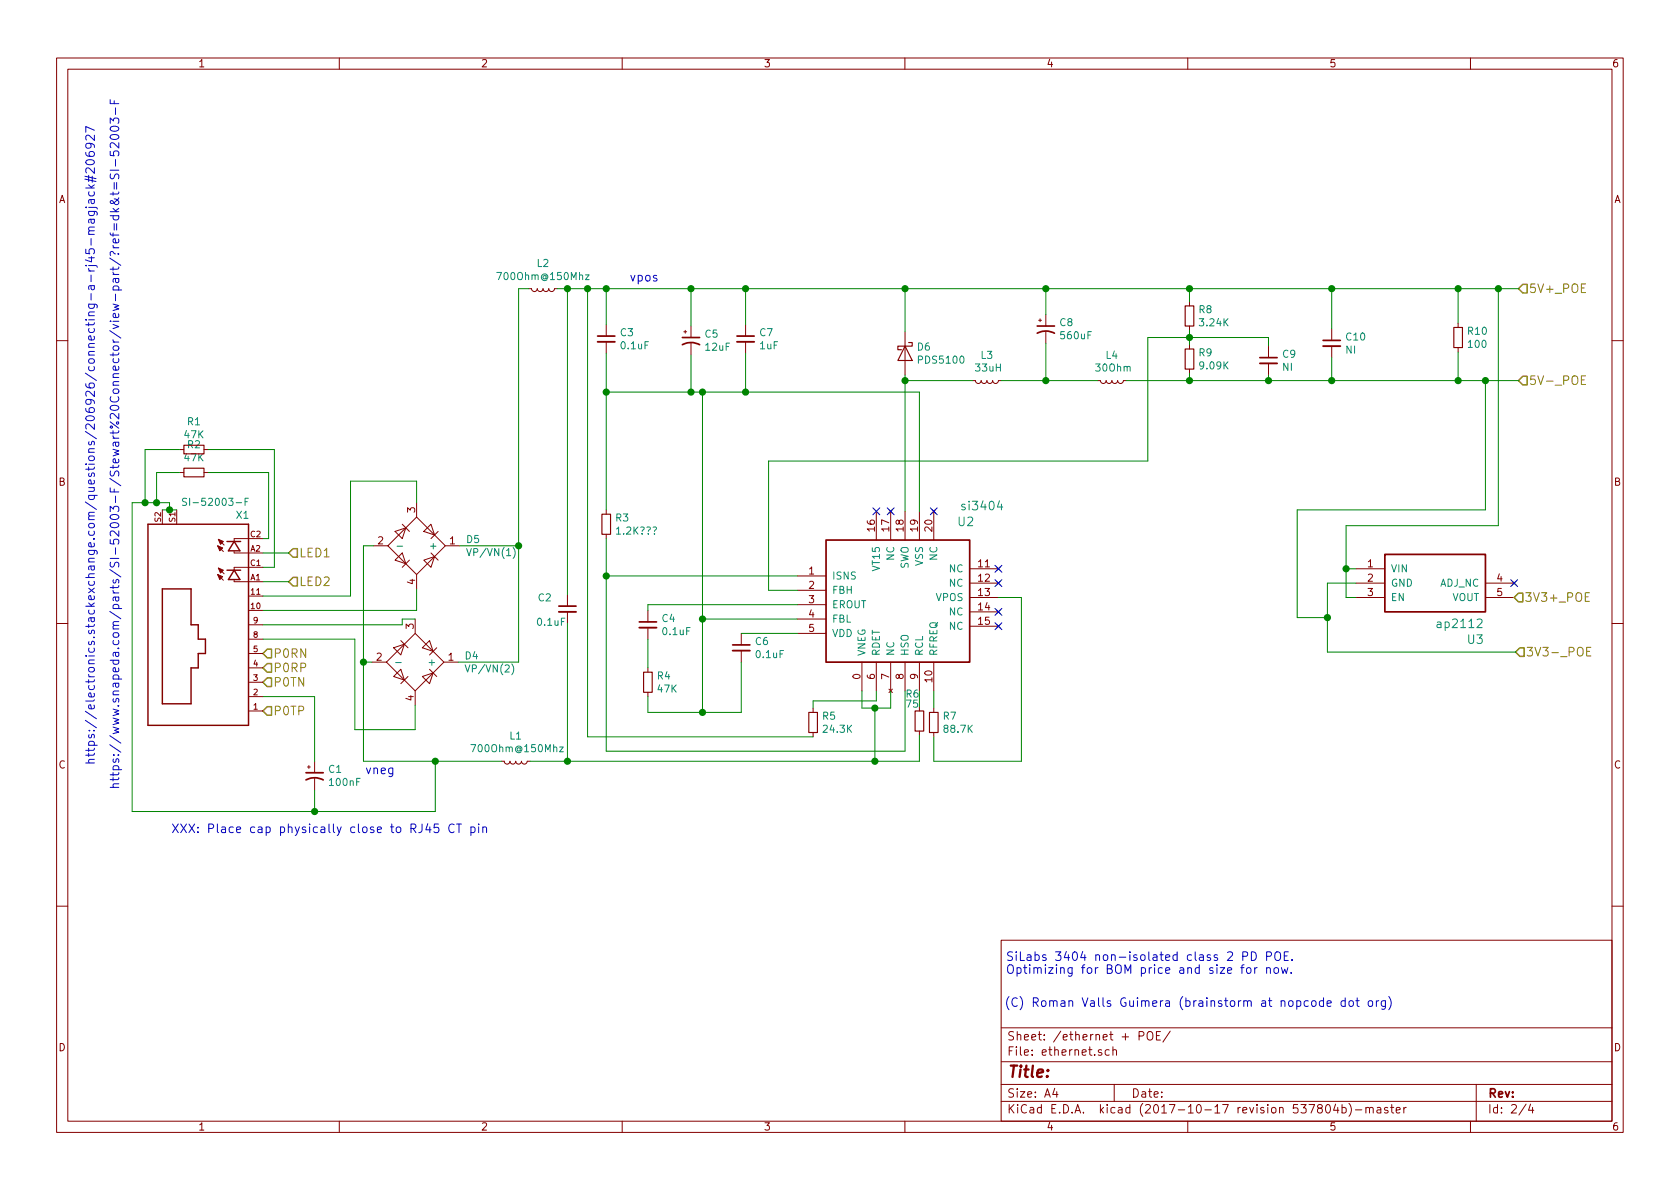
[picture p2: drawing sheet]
<svg xmlns="http://www.w3.org/2000/svg" width="297mm" height="210mm" viewBox="0 0 297 210" stroke-linecap="round" stroke-linejoin="round" font-family="sans-serif">
<g fill="none" stroke="#840000" stroke-width=".18">
<path d="M10 10.3h277v189.9h-277zM12 12.2h273v186.1h-273zM60 10.3v1.9M110 10.3v1.9M160 10.3v1.9M210 10.3v1.9M260 10.3v1.9M93.5 51h.5l.1 .4 .3 .2 .4-.1 .2-.5 .1 .4 .3 .2 .4-.1 .2-.5 .1 .4 .3 .2 .4-.1 .2-.5 .1 .4 .4 .2 .3-.1 .2-.5h.6M107.2 57.4v2M120.9 58.7h.5M121.2 58.4v.5M122.2 57.7v2"/>
<path d="M131.8 57.4v2M160 58.7v7.6M183.6 56.6h.5M183.9 56.4v.5M184.9 55.6v2.1M184.9 58.7v2M210.3 53.3v.8M210.3 57.7v.7M235.5 58.2v2M257.8 57.1v.8M10 60.2h2M31.7 79.5h.8"/>
<path d="M36.1 79.5h.7M107.2 60.4v2.1M122.2 60.7v2M131.8 60.4v2.1M172 67.3h.5l.1 .3 .3 .2 .4-.1 .2-.4 .1 .3 .3 .2 .4-.1 .2-.4 .1 .3 .3 .2 .4-.1 .2-.4 .1 .3 .3 .2 .4-.1 .2-.4h.5M194.1 67.3h.5l.1 .3 .3 .2 .4-.1 .2-.4 .1 .3 .3 .2 .4-.1 .2-.4 .1 .3 .3 .2 .4-.1 .2-.4 .1 .3 .3 .2 .4-.1 .2-.4h.5M210.3 61v.7M210.3 65.3v.7M224.3 61.2v2M224.3 64.3v2M235.5 61.2v2M257.8 61.5v.7"/>
<path d="M285 60.2h2M28.7 90.2v2.5M31.2 90.2v2.5M31.7 83.6h.8M36.1 83.6h.7M38.5 96.5l1 1M38.6 95.4l1 1M41.4 97.5v.3h5.1M46.5 95.2h-5.1v.4M66 96.5h2.6M69.8 94l2-.7-.7 1.9zM69.8 99.1l1.3-1.3 .7 1.9z"/>
<path d="M71.1 92.7l1.3 1.3M72.4 99.1l-1.3 1.2M73.7 91.4l5 5.1-5 5.1-5.1-5.1zM73.7 88.9v2.5M74.9 94l1.3-1.3 .6 1.9zM74.9 99.1l1.9-.7-.6 1.9zM76.2 97.8l1.3 1.3M77.5 94l-1.3 1.2M78.7 96.5h2.6M107.2 90.2v.7M107.2 94.5v.7M154.9 90.4v5.1"/>
<path d="M157.2 90.1l.6 .6M157.5 90.4v5.1M157.8 90.1l-.6 .6M160 90.4v5.1M162.6 90.4v5.1M164.8 90.1l.6 .6M165.1 90.4v5.1M165.4 90.1l-.6 .6M10 110.3h2M38.5 101.6l1 1M38.6 100.5l1 1M41.4 102.6v.3h5.1"/>
<path d="M43.9 118.1h2.6M43.9 115.6h2.6M43.9 113h2.6M43.9 110.5h2.6M43.9 107.9h2.6M43.9 105.4h2.6M46.5 100.3h-5.1v.4M65.8 117.1h2.5M69.6 114.5l1.9-.6-.6 1.9zM69.6 119.6l1.3-1.2 .6 1.9zM70.9 113.3l1.2 1.2M72.1 119.6l-1.2 1.3"/>
<path d="M73.4 112l5.1 5.1-5.1 5.1-5.1-5.1zM73.4 109.5v2.5M73.7 101.6v2.5M74.7 114.5l1.2-1.2 .7 1.9zM74.7 119.6l1.9-.6-.7 1.9zM75.9 118.4l1.3 1.2M77.2 114.5l-1.3 1.3M78.5 117.1h2.5M100.3 105.2v2M100.3 108.2v2M114.6 107.9v2.1M114.6 111v2"/>
<path d="M114.6 118.1v.8M131.1 112v2M131.1 115.1v2M141 101.8h5M141 104.4h5M141 106.9h5M141 109.5h5M141 112h5M152.4 117.1v5.1M154.9 117.1v5.1M157.5 117.1v5.1M160 117.1v5.1"/>
<path d="M162.6 117.1v5.1M165.1 117.1v5.1M171.4 100.6h5.1M171.4 103.1h5.1M171.4 105.7h5.1M171.4 108.2h5.1M171.4 110.7h5.1M176.2 100.3l.6 .6M176.2 102.8l.6 .6M176.2 107.9l.6 .6M176.2 110.4l.6 .6M176.8 100.3l-.6 .6"/>
<path d="M176.8 102.8l-.6 .6M176.8 107.9l-.6 .6M176.8 110.4l-.6 .6M239.8 100.6h5.1M239.8 103.1h5.1M239.8 105.7h5.1M262.6 103.1h5.1M262.6 105.7h5.1M267.4 102.8l.6 .6M268 102.8l-.6 .6M285 110.3h2M43.9 125.7h2.6"/>
<path d="M43.9 123.2h2.6M43.9 120.6h2.6M54.4 135.6h.5M54.6 135.4v.5M55.6 134.6v2M55.6 137.7v2M73.4 122.2v2.5M88.6 134.6h.6l.1 .3 .3 .2 .4-.1 .2-.4 .1 .3 .3 .2 .4-.1 .2-.4 .1 .3 .3 .2 .4-.1 .2-.4 .1 .3 .3 .2 .4-.1 .2-.4h.5M114.6 122.4v.8M143.8 125.2v.8M143.8 129.5v.8M157.2 121.9l.6 .6"/>
<path d="M157.8 121.9l-.6 .6M162.6 129.3v.7M165.1 125.2v.8M165.1 129.5v.8M10 160.2h2M177 166.3h108v32h-108zM285 160.2h2M60 198.3v1.9M110 198.3v1.9M160 198.3v1.9M177 194.8h108M177 191.8h108"/>
<path d="M177 187.8h108M177 181.8h108M186.5 192.5l-.4 1h1M186.8 193v1M194.8 185.7a.37 .37 0 0 0-.6 .1l.1 .2 .5 .2v.1l-.2 .3-.4-.1M196.1 185.7l-.4-.1-.3 .3 .1 .6 .2 .1 .4-.1M196.8 185.7a.37 .37 0 0 1 .6 .1v.8M196.8 185.1v1.5M197 191.8v3M201.4 183.2l.7-.1 .2-.2-.1-.3-.2-.2h-.6v1.5M202.9 182.6l.3-.2a.53 .53 0 0 1 .6 .5v.5a.51 .51 0 0 1-.8 .4 1.05 1.05 0 0 1-.1-1.2zM204.5 183.1h.5"/>
<path d="M205.2 182.4h-.7v1.5h.7M206.9 182.3l-1.3 2M210 198.3v1.9M233.2 196l-.3-.3 .1-.2 .2-.2 .5 .1 .1 .2-.1 .2-.6 .2a.48 .48 0 0 0-.1 .7l.2 .1 .5-.1a.48 .48 0 0 0-.2-.7M234.5 195.5l.2-.2a.81 .81 0 0 1 .6 .6 .81 .81 0 0 1-.3 .8l-.1 .1a.79 .79 0 0 1-.4-1.3zM236.1 195.2l-.3 1.1h.9M236.5 195.8v1M237.3 195.9l.4-.1 .3 .3-.1 .6-.2 .1-.4-.1M237.3 195.3v1.5M238.5 195.1a1.71 1.71 0 0 1 0 2.3M239.6 196.3h1.2M241.5 196l.2-.2 .4 .1v.9"/>
<path d="M241.5 195.8v1M242.1 196a.36 .36 0 0 1 .4-.2 .36 .36 0 0 1 .3 .2v.8M243.5 195.9h.6v.9M244.1 196.2l-.5 .1a.29 .29 0 0 0-.2 .2 .29 .29 0 0 0 .2 .3l.5-.1M245.4 195.9a.37 .37 0 0 0-.6 .1l.1 .3 .5 .1v.1l-.2 .3-.4-.1M245.9 195.8h.5M246.1 195.3v1.3l.3 .2M246.9 196.3l.7-.1-.1-.3-.4-.1-.2 .2v.7h.6M248.2 195.8v1M248.6 195.8l-.4 .3M260 198.3v1.9M261 191.8v6.5"/>
<path d="M269.8 195.2l-1.2 2M270.6 195.2l-.3 1.1h.9M271 195.8v1"/>
</g>
<path d="M269.2 50.3h.8v1.5h-.8l-.7-.8zM269.2 66.5h.8v1.6h-.8l-.7-.8zM51.8 97h.8v1.5h-.8l-.7-.7zM47.2 114.8h.8v1.5h-.8l-.7-.7zM47.2 117.3h.8v1.6h-.8l-.7-.8zM47.2 119.9h.8v1.5h-.8l-.7-.8zM51.8 102.1h.8v1.5h-.8l-.7-.7zM268.5 104.9h.7v1.5h-.7l-.8-.7zM268.7 114.5h.8v1.6h-.8l-.7-.8zM47.2 125h.8v1.5h-.8l-.7-.8z" fill="none" stroke="#848400" stroke-width=".25"/>
<path d="M280.3 50.2h-.7v1.5h.7M279.6 67.2h.5M280.3 66.5h-.7v1.5h.7M280.3 105.5h.5M280.5 115.2h.6M281 104.8h-.7v1.5h.7M281.3 114.5h-.8v1.5h.8" fill="none" stroke="#848400" stroke-width=".18"/>
<g fill="none" stroke="#840000" stroke-width=".3">
<path d="M105.7 59.4h3M120.6 59.7h3.1M130.3 59.4h3M183.4 58.9a3.2 3.2 0 0 1 3 0M183.4 57.7h3M120.6 61a3.2 3.2 0 0 1 3.1 0M222.8 63.2h3M233.9 60.2h3.1M146 95.5h25.4v21.6h-25.4zM244.9 98h17.7v10.2h-17.7zM98.8 107.2h3.1M113 110h3.1"/>
<path d="M129.5 114h3.1M54.1 137.9a3.2 3.2 0 0 1 3 0M54.1 136.6h3"/>
</g>
<g fill="none" stroke="#0000c2" stroke-width=".18">
<path d="M19.5 17.6v.7h1.5M20.2 17.8v.5M20.4 19.1v1.1M15 31.7l2 .4M15 31.2l2 .4M15.2 36.7h.1M15.2 26.9a.59 .59 0 0 0 .6 .8l.7-.1a.48 .48 0 0 0 0-.7l-.5-.1-.2 .1-.1 .5 .3 .3M15.2 33.2h1.5M15.3 28.4a.84 .84 0 0 1 1.4 .3 .93 .93 0 0 1-1.5 0zM15.7 37.4h1.2l.3 .3-.1 .3M15.7 36.7h1.3l.2 .3M15.7 32.7l.6 .5"/>
<path d="M15.7 31v1.1M15.7 37.4v.4l.1 .2h.7a.48 .48 0 0 0 .1-.6M15.7 33.9v.4l.1 .3h.7a.48 .48 0 0 0 .1-.7M15.8 25.3l.3 .3-.1 .5-.2 .1-.6-.1v-.5l.1-.2a1.06 1.06 0 0 1 1.4 .4v.3M16 38.8l.1 .5a.31 .31 0 0 0 .3 .2 .31 .31 0 0 0 .3-.2l-.1-.5M16 35.3l.1 .5a.3 .3 0 0 0 .3 .2 .3 .3 0 0 0 .3-.2l-.1-.5M16.3 31.2v1M16.7 38.8h-1v.6M16.7 35.3l-1 .1v.5M16.7 29.7v1l-1.1-1-.3 .1-.1 .2 .1 .6M16.7 23.9v.9l-1.1-.9-.3 .1-.1 .2 .1 .6M16.7 23l-1.5-.6v1"/>
<path d="M16.7 32.7l-.6 .4M19.5 26.8v.7l.7 .1-.1-.2v-.6l.2-.1 .6 .1 .1 .2v.4l-.1 .2M19.5 21.8v-.9l.6 .5 .1-.5h.7l.1 .3v.4l-.1 .2M19.5 38.1h1.5M19.5 37.4h1.5M19.5 30.1h1.5M19.6 30.8l-.1 .5 .1 .2h.5l.2-.6 .4-.1 .3 .2-.1 .6M19.6 23.9l.8-.1 .5 .1 .1 .2a.87 .87 0 0 1-1.5 .2zM19.6 22.5a.84 .84 0 0 1 1.4 .3 .93 .93 0 0 1-1.5 0zM20 34v.5M20 36.8l.6 .6M20.1 38.1l-.1 .5 .1 .2h.8a.48 .48 0 0 0 0-.7"/>
<path d="M20.2 32.3v1.1M20.2 39.5v1.2M20.4 28.2v1.2M20.6 32.3v1.1M20.6 39.5v1.2M21 35a1.98 1.98 0 0 1-1.3 1l-.2-.3 .3-.2 .5 .5a.41 .41 0 0 0 .6 .1 .41 .41 0 0 0 0-.6l-.3-.3h-.4M21 34l-.2 .3h-1.3M21 25.2v1l-1.1-1-.3 .1-.1 .2 .1 .6M21 36.8l-.6 .5M15.2 47h.1M15.2 44.1v.7l.7 .1-.2-.3 .1-.5 .2-.1 .5 .1 .2 .2v.3l-.2 .3M15.7 47.5v.3l.3 .1"/>
<path d="M15.7 47h1.3l.2 .3M15.7 45.6h1M15.7 41.4h1M16.1 42.2v1.2M16.2 45.4v.9l-1.1-.4M16.7 40.8l-1 .1v.3l.1 .2M16.7 40.2h-1v.4l.2 .2M19.5 41.2l.2 .4h1.3M20 43.4l.3 .4M20 43.8h1M20 41.2v.6M20.4 44.9l-.4-.4a.31 .31 0 0 0-.5 .2l.1 .5"/>
<path d="M20.9 44.9h.1M20.9 42.3l.1 .4-.2 .2h-.7v-.6l.2-.1 .2 .7M75.6 145.6l-.3 1.1h.9M76 146.2v1M77.5 145.7h-.7l-.1 .7 .3-.1h.5l.1 .3-.1 .5-.2 .1h-.3l-.3-.1M80.3 145.8a.62 .62 0 0 0-.8 0 .62 .62 0 0 0-.2 .8 .56 .56 0 0 0 .3 .6 .56 .56 0 0 0 .7-.1M80.7 145.7h.9M81.2 145.7v1.5M83.3 146.3l.4-.1 .2 .1v.8a.48 .48 0 0 1-.6 .1M83.3 146.2v1.5M84.6 145.7v.1M84.6 146.2v1"/>
<path d="M85.4 146.3a.37 .37 0 0 1 .6 .1v.8M85.4 146.2v1M219.4 171.1h.6M219.7 169.1l.8-.1 .1-.2-.1-.4-.2-.1h-.6v1.5M220 170.6l-.4 .2v1.3M220.5 171.2l.2-.1 .4 .1 .1 .6-.1 .3h-.4l-.2-.1zM221.3 168.3a.77 .77 0 0 1 .8 .8 .77 .77 0 0 1-.8 .7zM221.8 171.1v1M222.3 171.1l-.5 .3M224 169.1l.7-.1 .1-.2-.1-.4-.2-.1h-.5v1.5M224 171.2l.2-.1 .3 .1 .1 .9M224 171.1v1"/>
<path d="M225.3 171.2l.3-.1 .4 .1 .1 .6-.2 .3h-.3l-.3-.1zM225.5 168.5l.3-.2a.53 .53 0 0 1 .6 .5v.5a.51 .51 0 0 1-.8 .5 1.14 1.14 0 0 1-.1-1.3zM226.6 171.1l.2 1 .4-.7 .2 .7 .3-1M227.1 169h.5M227.8 168.3h-.7v1.5h.7M228.3 172v.1M228.4 169.7v.1M234 177h-.4l-.3 .2v.5l.1 .2h.6M234 176.4v1.6M234.6 177.5l.8-.2-.1-.3h-.4l-.3 .2 .1 .7h.6M237.8 177h-.4l-.2 .1v.7a.48 .48 0 0 0 .6 .1M237.8 176.4v1.6"/>
<path d="M238.6 177.1l.4-.1 .3 .2v.5l-.3 .3-.4-.1-.1-.2zM239.7 177h.6M240 176.4v1.3l.3 .3M242 177.1l.2-.1 .4 .1 .1 .6-.1 .2-.4 .1-.2-.2zM243.4 177v1M243.8 177l-.4 .2M245 177v1.2l-.3 .3-.4-.1M245 177h-.5l-.2 .1v.7a.48 .48 0 0 0 .7 .1M245.5 176.2a1.78 1.78 0 0 1 0 2.4"/>
</g>
<path d="M26.2 92.7h17.7v35.6h-17.7zM40.1 95.8h2.4M41.4 95.8l1 1.6h-2zM28.7 104.1h5.1v6.4h1.3v2.5h1.2v2.6h-1.2v2.5h-1.3v6.4h-5.1zM40.1 100.8h2.4M41.4 100.8l1 1.7h-2z" fill="none" stroke="#840000" stroke-width=".25"/>
<g fill="#840000" stroke="#840000" stroke-width=".18">
<path d="M38.5 101.6l.9 .4-.5 .5z"/>
<path d="M38.6 100.5l.9 .3-.5 .5z"/>
<path d="M38.5 96.5l.9 .4-.5 .5z"/>
<path d="M38.6 95.4l.9 .4-.5 .5z"/>
</g>
<path d="M87.8 48.2h.9l-.6 1.2M103.5 48.6h.7l-.7 .8h.7M33 88.2l-.5-.1-.2 .1v.4l.6 .2 .1 .3-.3 .3-.4-.1M43.3 88.7h.4M43.9 88.1h-.6v1.3M70.2 96.6h1M82.5 97l.4 1.3 .4-1.3M70 117.2h.9M82.2 117.6l.5 1.2 .4-1.2M83.3 131.7h.8l-.5 1.2M98.9 132.1h.7l-.7 .8h.7" fill="none" stroke="#008484" stroke-width=".18"/>
<path d="M105.7 60.4h3M130.3 60.4h3M222.8 64.3h3M233.9 61.2h3.1M98.8 108.2h3.1M113 111h3.1M129.5 115.1h3.1" fill="none" stroke="#840000" stroke-width=".33"/>
<path d="M209.5 54.1h1.6v3.6h-1.6zM257 57.9h1.6v3.6h-1.6zM32.5 78.7h3.6v1.6h-3.6zM160 61.2l1.3 2.5h-2.6zM160.7 60.6h.6v.6h-2.6v.6h.7M209.5 61.7h1.6v3.6h-1.6zM32.5 82.8h3.6v1.5h-3.6zM106.4 90.9h1.5v3.6h-1.5zM113.8 118.9h1.5v3.5h-1.5zM143 126h1.5v3.5h-1.5zM161.8 125.7h1.5v3.6h-1.5zM164.3 126h1.6v3.5h-1.6z" fill="none" stroke="#840000" stroke-width=".2"/>
<g fill="none" stroke="#000084" stroke-width=".18">
<path d="M154.3 89.8l1.2 1.2M155.5 89.8l-1.2 1.2M156.9 89.8l1.2 1.2M158.1 89.8l-1.2 1.2M164.5 89.8l1.2 1.2M165.7 89.8l-1.2 1.2M175.9 100l1.2 1.2M177.1 100l-1.2 1.2M175.9 102.5l1.2 1.2M175.9 107.6l1.2 1.2M175.9 110.1l1.2 1.2M177.1 102.5l-1.2 1.2"/>
<path d="M177.1 107.6l-1.2 1.2M177.1 110.1l-1.2 1.2M267.1 102.5l1.2 1.2M268.3 102.5l-1.2 1.2"/>
</g>
<g fill="none" stroke="#008400" stroke-width=".18">
<path d="M93.5 51h-1.8v66.1h-10.7M98.6 51h169.9M100.3 51v54.2M103.9 51v79.3h39.9M107.2 51v6.4M122.2 51v6.7M131.8 51v6.4M160 51v7.7M184.9 51v4.6M210.1 59.7h-7.2v21.8h-67v22.9h5.1M210.3 51v2.3M210.3 58.4v2.6"/>
<path d="M210.3 59.7h14v1.5M235.5 51v7.2M257.8 51v6.1M264.9 51v42h-26.9v12.7h1.8M31.7 79.5h-6v9.4M36.8 79.5h11.7v20.8h-2M107.2 62.5v27.7M107.2 69.3h55.4v21.1M122.2 62.7v6.6M124.2 69.3v56.7M131.8 62.5v6.8M160 66.3v24.1"/>
<path d="M160 67.3h12M177 67.3h17.1M184.9 60.7v6.6M199.1 67.3h69.4M210.3 66v1.3M224.3 66.3v1M235.5 63.2v4.1M257.8 62.2v5.1M262.6 67.3v22.9h-33.2v19h5.3M28.7 90.2h2.5M30 90.2v-1.3h-6.6v54.6h53.6v-8.9M31.7 83.6h-4v5.3"/>
<path d="M36.8 83.6h10.7v11.6h-1M46.5 97.8h4.6M66 96.5h-1.7v38.1h24.3M73.7 88.9v-3.8h-11.7v20.3h-15.5M81.3 96.5h10.4M107.2 95.2v37.6h52.8v-10.6M46.5 113h16.2v16h10.7v-4.3M46.5 102.9h4.6M64.3 117.1h1.5M73.4 109.5h-2.3v1h-24.6M73.7 104.1v3.8h-27.2M100.3 110.2v24.4"/>
<path d="M107.2 101.8h33.8M114.6 113v5.1M124.2 109.5h16.8M131.1 117.1v8.9h-16.5v-2.8M131.1 112h9.9M141 106.9h-26.4v1M176.5 105.7h4.1v28.9h-15.5v-4.3M238 100.6h1.8M239.8 103.1h-5.1v12.2h33.3M46.5 123.2h9.1v11.4M55.6 139.7v3.8M152.4 122.2v3h5.1v-3"/>
<path d="M154.7 125.2v9.4M154.9 122.2v1.7h-11.1v1.3M162.6 130v4.6h-68.9M162.6 122.2v2.8M165.1 122.2v3"/>
</g>
<g fill="#008400" stroke="#008400" stroke-width=".25">
<circle cx="64.3" cy="117.1" r=".51"/>
<circle cx="91.7" cy="96.5" r=".51"/>
<circle cx="100.3" cy="134.6" r=".51"/>
<circle cx="100.3" cy="51" r=".51"/>
<circle cx="154.7" cy="134.6" r=".51"/>
<circle cx="154.7" cy="125.2" r=".51"/>
<circle cx="107.2" cy="51" r=".51"/>
<circle cx="122.2" cy="51" r=".51"/>
<circle cx="131.8" cy="51" r=".51"/>
<circle cx="122.2" cy="69.3" r=".51"/>
<circle cx="131.8" cy="69.3" r=".51"/>
<circle cx="160" cy="51" r=".51"/>
<circle cx="160" cy="67.3" r=".51"/>
<circle cx="184.9" cy="51" r=".51"/>
<circle cx="184.9" cy="67.3" r=".51"/>
<circle cx="210.3" cy="51" r=".51"/>
<circle cx="235.5" cy="51" r=".51"/>
<circle cx="210.3" cy="67.3" r=".51"/>
<circle cx="235.5" cy="67.3" r=".51"/>
<circle cx="224.3" cy="67.3" r=".51"/>
<circle cx="210.3" cy="59.7" r=".51"/>
<circle cx="107.2" cy="69.3" r=".51"/>
<circle cx="107.2" cy="101.8" r=".51"/>
<circle cx="103.9" cy="51" r=".51"/>
<circle cx="124.2" cy="69.3" r=".51"/>
<circle cx="124.2" cy="126" r=".51"/>
<circle cx="124.2" cy="109.5" r=".51"/>
<circle cx="257.8" cy="51" r=".51"/>
<circle cx="257.8" cy="67.3" r=".51"/>
<circle cx="77" cy="134.6" r=".51"/>
<circle cx="55.6" cy="143.5" r=".51"/>
<circle cx="30" cy="90.2" r=".51"/>
<circle cx="25.7" cy="88.9" r=".51"/>
<circle cx="27.7" cy="88.9" r=".51"/>
<circle cx="238" cy="100.6" r=".51"/>
<circle cx="264.9" cy="51" r=".51"/>
<circle cx="262.6" cy="67.3" r=".51"/>
<circle cx="234.7" cy="109.2" r=".51"/>
</g>
<text font-size="2.8" fill="#840000" x="178" y="190.5">Title:</text>
<g font-size="2.1" fill="#0000c2">
<text x="111.3" y="49.8">vpos</text>
<text x="16.8" y="135.4" transform="rotate(-90 16.8 135.4)">https://electronics.stackexchange.com/questions/206926/connecting-a-rj45-magjack#206927</text>
<text x="64.5" y="136.9">vneg</text>
<text x="21.1" y="139.7" transform="rotate(-90 21.1 139.7)">https://www.snapeda.com/parts/SI-52003-F/Stewart%20Connector/view-part/?ref=dk&amp;t=SI-52003-F</text>
<text x="30.2" y="147.3">XXX: Place cap physically close to RJ45 CT pin</text>
<text x="177.8" y="169.9">SiLabs 3404 non-isolated class 2 PD POE.</text>
<text x="177.8" y="172.2">Optimizing for BOM price and size for now.</text>
<text x="177.5" y="178">(C) Roman Valls Guimera (brainstorm at nopcode dot org)</text>
</g>
<g font-size="2.1" fill="#848400">
<text x="270.3" y="51.8">5V+_POE</text>
<text x="270.3" y="68.1">5V-_POE</text>
<text x="52.8" y="98.5">LED1</text>
<text x="52.8" y="103.6">LED2</text>
<text x="269.5" y="106.4">3V3+_POE</text>
<text x="48.3" y="116.3">P0RN</text>
<text x="48.3" y="118.9">P0RP</text>
<text x="269.7" y="116.1">3V3-_POE</text>
<text x="48.3" y="121.4">P0TN</text>
<text x="48.3" y="126.5">P0TP</text>
</g>
<g font-size="2.1" fill="#008484">
<text x="169.4" y="93">U2</text>
<text x="170.4" y="90.2">si3404</text>
<text x="254.5" y="111.1">ap2112</text>
<text x="259.5" y="113.9">U3</text>
</g>
<g font-size="2.1" fill="#840000">
<text x="178" y="184">Sheet: /ethernet + POE/</text>
<text x="178" y="186.7">File: ethernet.sch</text>
<text x="178" y="196.9">KiCad E.D.A. kicad (2017-10-17 revision 537804b)-master</text>
<text x="178" y="194.1">Size: A4</text>
<text x="200" y="194.1">Date:</text>
<text x="263" y="194.1">Rev:</text>
<text x="263" y="196.9">Id: 2/4</text>
</g>
<g font-size="1.8" fill="#840000">
<text x="35" y="11.9">1</text>
<text x="85" y="11.9">2</text>
<text x="135" y="11.9">3</text>
<text x="185" y="11.9">4</text>
<text x="235" y="11.9">5</text>
<text x="285" y="11.9">6</text>
<text x="10.4" y="35.9">A</text>
<text x="285.4" y="35.9">A</text>
<text x="10.4" y="85.9">B</text>
<text x="285.4" y="85.9">B</text>
<text x="73.4" y="90.6" transform="rotate(-90 73.4 90.6)">3</text>
<text x="154.7" y="93.9" transform="rotate(-90 154.7 93.9)">16</text>
<text x="157.2" y="93.9" transform="rotate(-90 157.2 93.9)">17</text>
<text x="159.8" y="93.9" transform="rotate(-90 159.8 93.9)">18</text>
<text x="162.3" y="93.9" transform="rotate(-90 162.3 93.9)">19</text>
<text x="164.8" y="93.9" transform="rotate(-90 164.8 93.9)">20</text>
<text x="66.8" y="96.3">2</text>
<text x="79.5" y="96.3">1</text>
<text x="143" y="101.6">1</text>
<text x="173" y="100.3">11</text>
<text x="241.8" y="100.3">1</text>
<text x="73.4" y="103.3" transform="rotate(-90 73.4 103.3)">4</text>
<text x="143" y="104.1">2</text>
<text x="143" y="106.7">3</text>
<text x="173" y="102.9">12</text>
<text x="173" y="105.4">13</text>
<text x="173" y="107.9">14</text>
<text x="241.8" y="102.9">2</text>
<text x="241.8" y="105.4">3</text>
<text x="264.7" y="105.4">5</text>
<text x="264.7" y="102.9">4</text>
<text x="73.2" y="111.2" transform="rotate(-90 73.2 111.2)">3</text>
<text x="143" y="109.2">4</text>
<text x="143" y="111.8">5</text>
<text x="173" y="110.5">15</text>
<text x="66.6" y="116.8">2</text>
<text x="79.3" y="116.8">1</text>
<text x="73.2" y="123.9" transform="rotate(-90 73.2 123.9)">4</text>
<text x="152.1" y="120.1" transform="rotate(-90 152.1 120.1)">0</text>
<text x="154.7" y="120.1" transform="rotate(-90 154.7 120.1)">6</text>
<text x="157.2" y="120.1" transform="rotate(-90 157.2 120.1)">7</text>
<text x="159.8" y="120.1" transform="rotate(-90 159.8 120.1)">8</text>
<text x="162.3" y="120.1" transform="rotate(-90 162.3 120.1)">9</text>
<text x="164.8" y="120.6" transform="rotate(-90 164.8 120.6)">10</text>
<text x="10.4" y="135.9">C</text>
<text x="285.4" y="135.9">C</text>
<text x="10.4" y="185.9">D</text>
<text x="285.4" y="185.9">D</text>
<text x="35" y="199.9">1</text>
<text x="85" y="199.9">2</text>
<text x="135" y="199.9">3</text>
<text x="185" y="199.9">4</text>
<text x="235" y="199.9">5</text>
<text x="285" y="199.9">6</text>
</g>
<g font-size="1.8" fill="#008484">
<text x="95" y="47.2">L2</text>
<text x="88.5" y="49.5">700Ohm@150Mhz</text>
<text x="109.7" y="59.5">C3</text>
<text x="124.7" y="59.7">C5</text>
<text x="134.4" y="59.5">C7</text>
<text x="187.4" y="57.7">C8</text>
<text x="187.7" y="60">560uF</text>
<text x="212" y="55.4">R8</text>
<text x="212.3" y="57.7">3.24K</text>
<text x="259.6" y="59.2">R10</text>
<text x="109.9" y="61.8">0.1uF</text>
<text x="124.8" y="62">12uF</text>
<text x="134.4" y="61.8">1uF</text>
<text x="162.2" y="62">D6</text>
<text x="162.6" y="64.3">PDS5100</text>
<text x="172.6" y="65.7">33uH</text>
<text x="173.5" y="63.5">L3</text>
<text x="193.9" y="65.7">30Ohm</text>
<text x="195.6" y="63.5">L4</text>
<text x="212" y="63">R9</text>
<text x="212.3" y="65.3">9.09K</text>
<text x="226.8" y="65.6">NI</text>
<text x="226.8" y="63.3">C9</text>
<text x="237.9" y="62.5">NI</text>
<text x="238.1" y="60.2">C10</text>
<text x="259.7" y="61.5">100</text>
<text x="32.7" y="77.5">47K</text>
<text x="33.2" y="75.2">R1</text>
<text x="32.7" y="81.6">47K</text>
<text x="33.2" y="79.3">R2</text>
<text x="33.7" y="89.5">SI-52003-F</text>
<text x="41.8" y="91.7">X1</text>
<text x="108.9" y="92.2">R3</text>
<text x="109.1" y="94.5">1.2K???</text>
<text x="76.4" y="97.1">+</text>
<text x="82.5" y="96">D5</text>
<text x="83.2" y="98.3">VP/VN(1)</text>
<text x="155.6" y="100.7" transform="rotate(-90 155.6 100.7)">VT15</text>
<text x="158.1" y="99.1" transform="rotate(-90 158.1 99.1)">NC</text>
<text x="160.7" y="100.7" transform="rotate(-90 160.7 100.7)">SWO</text>
<text x="163.2" y="100" transform="rotate(-90 163.2 100)">VSS</text>
<text x="165.7" y="99.1" transform="rotate(-90 165.7 99.1)">NC</text>
<text x="167.9" y="101.2">NC</text>
<text x="245.9" y="101.2">VIN</text>
<text x="95.2" y="106.3">C2</text>
<text x="147.1" y="102.5">ISNS</text>
<text x="147.1" y="105">FBH</text>
<text x="147.1" y="107.6">EROUT</text>
<text x="165.5" y="106.3">VPOS</text>
<text x="167.9" y="103.8">NC</text>
<text x="245.9" y="103.8">GND</text>
<text x="245.9" y="106.3">EN</text>
<text x="254.5" y="103.8">ADJ_NC</text>
<text x="256.7" y="106.3">VOUT</text>
<text x="95.1" y="110.7">0.1uF</text>
<text x="117.1" y="110">C4</text>
<text x="117.3" y="112.3">0.1uF</text>
<text x="147.1" y="110.1">FBL</text>
<text x="147.1" y="112.6">VDD</text>
<text x="167.9" y="108.8">NC</text>
<text x="167.9" y="111.4">NC</text>
<text x="76.2" y="117.7">+</text>
<text x="82.3" y="116.6">D4</text>
<text x="82.9" y="118.9">VP/VN(2)</text>
<text x="133.6" y="114.1">C6</text>
<text x="133.8" y="116.4">0.1uF</text>
<text x="153" y="116.1" transform="rotate(-90 153 116.1)">VNEG</text>
<text x="155.6" y="116.1" transform="rotate(-90 155.6 116.1)">RDET</text>
<text x="158.1" y="116.1" transform="rotate(-90 158.1 116.1)">NC</text>
<text x="160.7" y="116.1" transform="rotate(-90 160.7 116.1)">HSO</text>
<text x="163.2" y="116.1" transform="rotate(-90 163.2 116.1)">RCL</text>
<text x="165.7" y="116.1" transform="rotate(-90 165.7 116.1)">RFREQ</text>
<text x="116.3" y="120.2">R4</text>
<text x="116.3" y="122.5">47K</text>
<text x="160.2" y="123.4">R6</text>
<text x="160.3" y="125.1">75</text>
<text x="90.2" y="130.8">L1</text>
<text x="145.5" y="127.3">R5</text>
<text x="145.7" y="129.6">24.3K</text>
<text x="166.8" y="127.3">R7</text>
<text x="167.1" y="129.6">88.7K</text>
<text x="58.1" y="136.7">C1</text>
<text x="83.9" y="133">700Ohm@150Mhz</text>
<text x="58.4" y="139">100nF</text>
</g>
<g font-size="1.4" fill="#840000">
<text x="28.4" y="92.3" transform="rotate(-90 28.4 92.3)">S2</text>
<text x="31" y="92.3" transform="rotate(-90 31 92.3)">S1</text>
<text x="44.3" y="95">C2</text>
<text x="44.3" y="100.1">C1</text>
<text x="44.3" y="97.5">A2</text>
<text x="44.3" y="102.6">A1</text>
<text x="44.4" y="107.7">10</text>
<text x="44.4" y="105.2">11</text>
<text x="44.8" y="112.8">8</text>
<text x="44.8" y="110.2">9</text>
<text x="44.8" y="117.9">4</text>
<text x="44.8" y="115.3">5</text>
<text x="44.8" y="125.5">1</text>
<text x="44.8" y="122.9">2</text>
<text x="44.8" y="120.4">3</text>
</g>
</svg>
